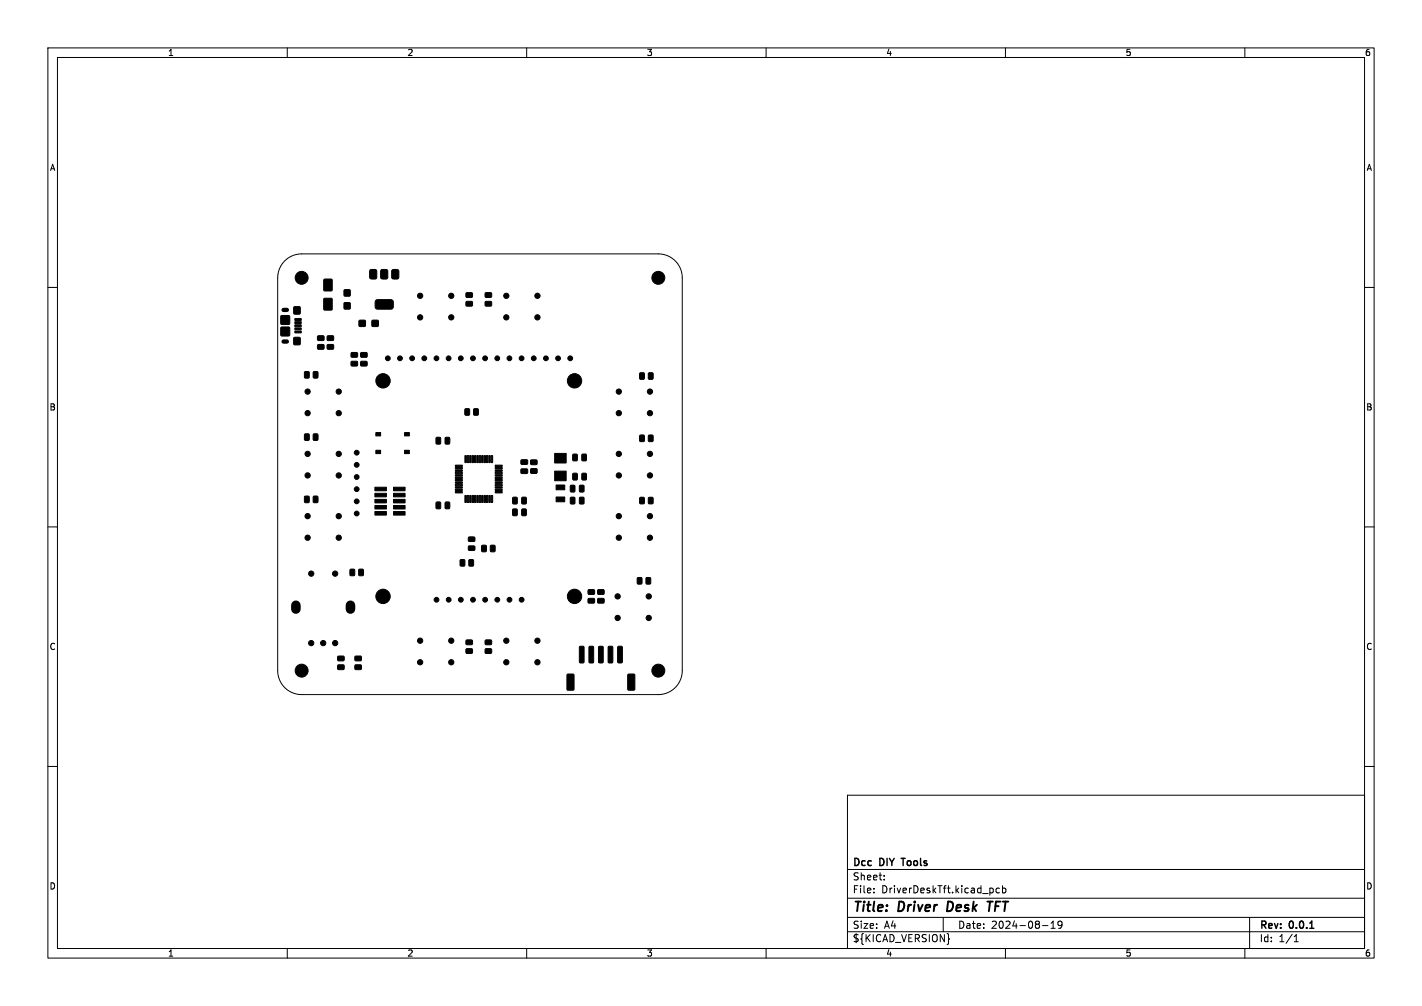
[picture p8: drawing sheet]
<svg xmlns="http://www.w3.org/2000/svg" width="297mm" height="210mm" viewBox="0 0 297 210" stroke-linecap="round" stroke-linejoin="round" font-family="sans-serif">
<g fill="none" stroke="#000" stroke-width=".21">
<path d="M10 10h277v190h-277zM12 12h273v186h-273zM60 10v2M110 10v2M160 10v2M210 10v2M260 10v2M59.5 54.5a5 5 0 0 1 3.5-1.5h74.5a5 5 0 0 1 5 5v82a5 5 0 0 1-5 5h-74.5a5 5 0 0 1-5-5v-82a5 5 0 0 1 1.5-3.5zM10 60h2M285 60h2M10 110h2M285 110h2"/>
<path d="M10 160h2M177 166h108v32h-108zM285 160h2M60 198v2M110 198v2M160 198v2M177 194.5h108M177 191.5h108M177 187.5h108M177 181.5h108M182.5 186.3v.1M182.5 185.5v.1"/>
<path d="M184.7 183.6v.1M184.7 182.8v.1M197 191.5v3M198.1 195.8l.2 .2-.2 .2M208.7 185.5l-.4-.1-.3 .3 .2 .6h.5M209.4 185.5l.4-.1 .3 .3-.1 .6h-.6M209.4 184.9v1.5M210 198v2M217.7 193.2h1.2M219.5 193.8h.9M219.5 192.7l.5-.4v1.5M221.8 192.9l-.3 .3h-.4l-.1-.3 .1-.5 .4-.1 .2 .1a.99 .99 0 0 1-.3 1.4h-.3"/>
<path d="M260 198v2M261 191.5v6.5M270.3 196.6h.9M270.3 195.5l.4-.4v1.5"/>
</g>
<path d="M188.2 179.2h.9M273.6 193.8h.8" fill="none" stroke="#000" stroke-width=".3"/>
<path d="M198 188.2l-.2 2h.5M206.2 188.2h1.2M206.8 188.2l-.3 2" fill="none" stroke="#000" stroke-width=".4"/>
<g fill="#000" stroke="#000" stroke-width=".21">
<path d="M67.7 58.3h1.6v2.4h-1.6zM77.4 56.3h.9l.3 .1 .1 1.5-.2 .3-.9 .1-.3-.2-.1-1.5zM79.7 56.3h.9l.3 .1 .1 1.5-.2 .3-.9 .1-.3-.2-.1-1.5zM82 56.3h.9l.3 .1 .1 1.5-.2 .3-.9 .1-.3-.2-.1-1.5zM58.7 65.9h1.8v1.8h-1.8zM58.7 68.3h1.8v1.8h-1.8zM61.4 64.1h1.3v1.4h-1.3zM61.4 70.5h1.3v1.4h-1.3zM61.6 66.5h1.3v.3l-1.3 .1zM61.6 67.2h1.3v.3h-1.3zM61.6 67.8h1.3v.3l-1.3 .1zM61.6 68.5h1.3v.3h-1.3z"/>
<path d="M61.6 69.1h1.3v.3l-1.3 .1zM63.6 77.6h.8l.2 .1v1l-.2 .2-.6 .1-.2-.2zM65.5 77.6h.7l.2 .1v1l-.1 .2-.7 .1-.2-.2zM66.4 70.1h1.1l.2 .2v.6l-.3 .2h-.9l-.2-.2zM66.4 72l1.1-.1 .2 .3v.6l-.3 .1h-.9l-.2-.2zM67.7 62.3h1.6v2.4h-1.6zM68.4 70.1h1.1l.2 .2v.6l-.3 .2h-.9l-.2-.2zM68.4 72l1.1-.1 .2 .3v.6l-.3 .1h-.9l-.2-.2zM71.9 60.5h1.2v1.3h-1.2zM71.9 63.2h1.2v1.3h-1.2zM73.4 75.5l1.1-.1 .2 .3v.6l-.3 .1h-.9l-.2-.2zM73.4 73.6h1.1l.2 .2v.6l-.3 .2h-.9l-.2-.2z"/>
<path d="M75 66.9h1.3v1.2h-1.3zM75.4 73.6h1.1l.2 .2v.6l-.2 .2h-1l-.2-.2zM75.4 75.5l1.1-.1 .2 .3v.6l-.2 .1h-1l-.2-.2zM77.7 66.9h1.3v1.2h-1.3zM78.5 62.7l.3-.1h3.1l.2 .3v1.4l-.4 .3-3.1-.1-.3-.4 .1-1.2zM97.4 61.1h1.1l.2 .2v.6l-.2 .2h-1l-.2-.2zM97.4 63l1.1-.1 .2 .3v.6l-.2 .1h-1l-.2-.2zM101.4 61.1h1.1l.2 .2v.6l-.3 .2h-.9l-.2-.2zM101.4 63l1.1-.1 .2 .3v.6l-.3 .1h-.9l-.2-.2zM133.6 77.9l.7-.1 .3 .2v1l-.2 .2h-.6l-.2-.2zM135.5 77.9l.7-.1 .2 .2v1l-.1 .2h-.7l-.2-.2zM63.6 90.6h.8l.2 .1v1l-.2 .2-.6 .1-.2-.2z"/>
<path d="M65.5 90.6h.7l.2 .1v1l-.1 .2-.7 .1-.2-.2zM78.5 94h1v.7h-1zM78.5 90.3h1v.7h-1zM84.5 94h1v.7h-1zM84.5 90.3h1v.7h-1zM91.1 91.3h.7l.2 .1v1.1l-.1 .2h-.6l-.2-.1zM93 91.3h.7l.2 .1v1.1l-.1 .2h-.6l-.2-.1zM95.1 97.1h1.4l.1 .2-1.4 .1zM95.1 97.6h1.4l.1 .2-1.4 .1zM95.1 98.1h1.4l.1 .2-1.4 .1zM95.1 98.6h1.4l.1 .2-1.4 .1zM95.1 99.1h1.4l.1 .2-1.4 .1z"/>
<path d="M95.1 99.6h1.4l.1 .2-1.4 .1zM97.1 95.1l.3 .1-.1 1.4-.2-.1zM97.6 95.1l.3 .1-.1 1.4-.2-.1zM97.1 85.4l.7-.1 .3 .2v1l-.2 .2h-.6l-.2-.2zM98.1 95.1l.3 .1-.1 1.4-.2-.1zM98.6 95.1l.3 .1-.1 1.4-.2-.1zM99.1 95.1l.3 .1-.1 1.4-.2-.1zM99.6 95.1l.3 .1-.1 1.4-.2-.1zM99 85.4l.7-.1 .2 .2v1l-.1 .2h-.7l-.2-.2zM100.1 95.1l.3 .1-.1 1.4-.2-.1zM100.6 95.1l.3 .1-.1 1.4-.2-.1zM101.1 95.1l.3 .1-.1 1.4-.2-.1z"/>
<path d="M101.6 95.1l.3 .1-.1 1.4-.2-.1zM102.1 95.1l.3 .1-.1 1.4-.2-.1zM102.6 95.1l.3 .1-.1 1.4-.2-.1zM103.4 99.6h1.4l.1 .2-1.4 .1zM103.4 99.1h1.4l.1 .2-1.4 .1zM103.4 98.6h1.4l.1 .2-1.4 .1zM103.4 98.1h1.4l.1 .2-1.4 .1zM103.4 97.6h1.4l.1 .2-1.4 .1zM103.4 97.1h1.4l.1 .2-1.4 .1zM108.8 97.9h1.3l.1 .2v.6l-.2 .2-1.1-.1-.1-.2zM108.8 96h1.3l.1 .2v.6l-.2 .2-1.1-.1-.1-.2zM110.9 96.1l1.1-.1 .2 .2v.7l-.2 .1h-1l-.2-.2z"/>
<path d="M110.9 97.9l1.1-.1 .2 .3v.6l-.2 .1h-1l-.2-.2zM115.8 94.7h2.4v2h-2.4zM119.7 98.8h.7l.2 .1v1.1l-.2 .2h-.6l-.2-.1zM119.7 94.8h.7l.2 .1v1.1l-.2 .2h-.6l-.2-.1zM121.6 98.8h.6l.3 .1v1.1l-.2 .2h-.6l-.2-.1zM121.6 94.8h.6l.3 .1v1.1l-.2 .2h-.6l-.2-.1zM133.6 90.9l.7-.1 .3 .2v1l-.2 .2h-.6l-.2-.2zM135.5 90.9l.7-.1 .2 .2v1l-.1 .2h-.7l-.2-.2zM63.6 103.6h.8l.2 .1v1l-.2 .2-.6 .1-.2-.2zM65.5 103.6h.7l.2 .1v1l-.1 .2-.7 .1-.2-.2zM73.1 118.9l.7-.1 .3 .2v1l-.2 .2h-.6l-.2-.2zM75 118.9l.7-.1 .2 .2v1l-.1 .2h-.7l-.2-.2z"/>
<path d="M78.3 106.8h2.4v.7h-2.4zM78.3 105.5h2.4v.8h-2.4zM78.3 104.3h2.4v.7h-2.4zM78.3 103h2.4v.7h-2.4zM78.3 101.7h2.4v.8h-2.4zM82.2 106.8h2.4v.7h-2.4zM82.2 105.5h2.4v.8h-2.4zM82.2 104.3h2.4v.7h-2.4zM82.2 103h2.4v.7h-2.4zM82.2 101.7h2.4v.8h-2.4zM91.1 104.8h.7l.2 .1v1.1l-.1 .2h-.6l-.2-.1zM93 104.8h.7l.2 .1v1.1l-.1 .2h-.6l-.2-.1z"/>
<path d="M96.1 116.9l.7-.1 .3 .2v1l-.2 .2h-.6l-.2-.2zM95.1 100.1h1.4l.1 .2-1.4 .1zM95.1 100.6h1.4l.1 .2-1.4 .1zM95.1 101.1h1.4l.1 .2-1.4 .1zM95.1 101.6h1.4l.1 .2-1.4 .1zM95.1 102.1h1.4l.1 .2-1.4 .1zM95.1 102.6h1.4l.1 .2-1.4 .1zM97.1 103.4l.3 .1-.1 1.4-.2-.1zM98 116.9l.7-.1 .2 .2v1l-.1 .2h-.7l-.2-.2zM97.6 103.4l.3 .1-.1 1.4-.2-.1zM98.1 103.4l.3 .1-.1 1.4-.2-.1zM98.6 103.4l.3 .1-.1 1.4-.2-.1z"/>
<path d="M97.9 112.1h1.1l.2 .2v.6l-.2 .2-1-.1-.2-.2zM97.9 114h1.1l.2 .2v.6l-.2 .1h-1l-.2-.2zM99.1 103.4l.3 .1-.1 1.4-.2-.1zM99.6 103.4l.3 .1-.1 1.4-.2-.1zM100.1 103.4l.3 .1-.1 1.4-.2-.1zM100.6 113.9l.7-.1 .3 .2v1l-.2 .2h-.6l-.2-.2zM100.6 103.4l.3 .1-.1 1.4-.2-.1zM101.1 103.4l.3 .1-.1 1.4-.2-.1zM101.6 103.4l.3 .1-.1 1.4-.2-.1zM102.5 113.9l.7-.1 .2 .2v1l-.1 .2h-.6l-.3-.2zM102.1 103.4l.3 .1-.1 1.4-.2-.1zM102.6 103.4l.3 .1-.1 1.4-.2-.1z"/>
<path d="M103.4 102.6h1.4l.1 .2-1.4 .1zM103.4 102.1h1.4l.1 .2-1.4 .1zM103.4 101.6h1.4l.1 .2-1.4 .1zM103.4 101.1h1.4l.1 .2-1.4 .1zM103.4 100.6h1.4l.1 .2-1.4 .1zM103.4 100.1h1.4l.1 .2-1.4 .1zM107.1 106.3l.7-.1 .2 .2 .1 1-.2 .3h-.6l-.2-.2zM107.1 103.8h.7l.2 .1 .1 1.1-.2 .2h-.6l-.2-.1zM109 106.3l.7-.1 .2 .2 .1 1-.2 .3h-.6l-.2-.2zM109 103.8h.7l.2 .1 .1 1.1-.2 .2h-.6l-.2-.1zM116.2 101.3h1.7v1h-1.7zM116.2 103.8h1.7v1h-1.7z"/>
<path d="M115.8 98.4h2.4v2h-2.4zM119.2 103.8h.6l.3 .1v1.1l-.2 .2h-.6l-.2-.1zM119.2 101.3h.6l.3 .1v1.1l-.2 .2h-.6l-.2-.1zM121.1 103.8h.6l.3 .1v1.1l-.2 .2h-.6l-.2-.1zM121.1 101.3h.6l.3 .1v1.1l-.2 .2h-.6l-.2-.1zM133.6 103.9l.7-.1 .3 .2v1l-.2 .2h-.6l-.2-.2zM135.5 103.9l.7-.1 .2 .2v1l-.1 .2h-.7l-.2-.2zM70.6 138.8h1.1l.2 .2v.6l-.2 .2h-1l-.2-.3zM70.6 137h1.1l.2 .2v.6l-.2 .2-1-.1-.2-.2zM74.2 138.8h1.1l.2 .2v.6l-.3 .2h-.9l-.2-.3zM74.2 137h1.1l.2 .2v.6l-.3 .2-.9-.1-.2-.2zM97.4 135.5l1.1-.1 .2 .3v.6l-.2 .1h-1l-.2-.2z"/>
<path d="M97.4 133.6h1.1l.2 .2v.6l-.2 .2h-1l-.2-.2zM101.4 135.5l1.1-.1 .2 .3v.6l-.3 .1h-.9l-.2-.2zM101.4 133.6h1.1l.2 .2v.6l-.3 .2h-.9l-.2-.2zM121.1 135l.6-.1 .3 .2v3.1l-.2 .2h-.6l-.2-.2zM123.1 135l.6-.1 .3 .2v3.1l-.2 .2h-.6l-.2-.2zM122.9 123.1h1.1l.2 .2v.6l-.3 .2h-.9l-.2-.2zM122.9 125l1.1-.1 .2 .3v.6l-.3 .1h-.9l-.2-.2zM125.1 135l.7-.1 .2 .2v3.1l-.2 .2h-.6l-.2-.2zM124.9 123.1h1.1l.2 .2v.6l-.3 .2h-.9l-.2-.2zM124.9 125l1.1-.1 .2 .3v.6l-.3 .1h-.9l-.2-.2zM127.1 135l.7-.1 .2 .2v3.1l-.2 .2h-.6l-.2-.2zM129.1 135l.6-.1 .3 .2v3.1l-.2 .2h-.5l-.3-.2z"/>
<path d="M133.1 120.6h.8l.2 .1v1l-.2 .2-.6 .1-.2-.2zM135 120.6h.7l.2 .1v1l-.1 .2-.7 .1-.2-.2zM118.5 140.8l1.1-.1 .3 .2v3l-.2 .2h-1.1l-.2-.2zM131.2 140.8l1.1-.1 .3 .2v3l-.2 .2h-1.1l-.2-.2z"/>
<circle cx="63" cy="58" r="1.35"/>
<circle cx="137.5" cy="58" r="1.35"/>
<circle cx="80" cy="79.5" r="1.5"/>
<circle cx="81" cy="74.8" r=".5"/>
<circle cx="83.5" cy="74.8" r=".5"/>
<circle cx="86.1" cy="74.8" r=".5"/>
<circle cx="87.7" cy="66.2" r=".55"/>
<circle cx="87.7" cy="61.8" r=".55"/>
<circle cx="88.6" cy="74.8" r=".5"/>
<circle cx="91.2" cy="74.8" r=".5"/>
<circle cx="93.7" cy="74.8" r=".5"/>
<circle cx="94.3" cy="66.2" r=".55"/>
<circle cx="94.3" cy="61.8" r=".55"/>
<circle cx="96.2" cy="74.8" r=".5"/>
<circle cx="98.8" cy="74.8" r=".5"/>
<circle cx="101.3" cy="74.8" r=".5"/>
<circle cx="103.9" cy="74.8" r=".5"/>
<circle cx="105.7" cy="66.2" r=".55"/>
<circle cx="105.7" cy="61.8" r=".55"/>
<circle cx="106.4" cy="74.8" r=".5"/>
<circle cx="108.9" cy="74.8" r=".5"/>
<circle cx="111.5" cy="74.8" r=".5"/>
<circle cx="112.3" cy="66.2" r=".55"/>
<circle cx="112.3" cy="61.8" r=".55"/>
<circle cx="114" cy="74.8" r=".5"/>
<circle cx="116.6" cy="74.8" r=".5"/>
<circle cx="119.1" cy="74.8" r=".5"/>
<circle cx="120" cy="79.5" r="1.5"/>
<circle cx="64.2" cy="99.3" r=".55"/>
<circle cx="64.2" cy="86.3" r=".55"/>
<circle cx="64.2" cy="94.8" r=".55"/>
<circle cx="64.2" cy="81.8" r=".55"/>
<circle cx="70.7" cy="99.3" r=".55"/>
<circle cx="70.7" cy="86.3" r=".55"/>
<circle cx="70.7" cy="94.8" r=".55"/>
<circle cx="70.7" cy="81.8" r=".55"/>
<circle cx="74.5" cy="94.5" r=".5"/>
<circle cx="74.5" cy="97" r=".5"/>
<circle cx="74.5" cy="99.6" r=".5"/>
<circle cx="129.2" cy="86.3" r=".55"/>
<circle cx="129.2" cy="99.3" r=".55"/>
<circle cx="129.3" cy="94.8" r=".55"/>
<circle cx="129.3" cy="81.8" r=".55"/>
<circle cx="135.7" cy="86.3" r=".55"/>
<circle cx="135.7" cy="99.3" r=".55"/>
<circle cx="135.7" cy="94.8" r=".55"/>
<circle cx="135.7" cy="81.8" r=".55"/>
<circle cx="64.2" cy="112.2" r=".55"/>
<circle cx="64.2" cy="107.7" r=".55"/>
<circle cx="65" cy="119.7" r=".55"/>
<circle cx="70" cy="119.7" r=".55"/>
<circle cx="70.7" cy="112.2" r=".55"/>
<circle cx="70.7" cy="107.7" r=".55"/>
<circle cx="74.5" cy="102.1" r=".5"/>
<circle cx="74.5" cy="104.7" r=".5"/>
<circle cx="74.5" cy="107.2" r=".5"/>
<circle cx="129.2" cy="112.2" r=".55"/>
<circle cx="129.3" cy="107.7" r=".55"/>
<circle cx="135.7" cy="112.2" r=".55"/>
<circle cx="135.7" cy="107.7" r=".55"/>
<circle cx="63" cy="140" r="1.35"/>
<circle cx="65" cy="134.3" r=".55"/>
<circle cx="67.5" cy="134.3" r=".55"/>
<circle cx="70" cy="134.3" r=".55"/>
<circle cx="80" cy="124.5" r="1.5"/>
<circle cx="87.7" cy="138.3" r=".55"/>
<circle cx="87.7" cy="133.7" r=".55"/>
<circle cx="91.2" cy="125.2" r=".5"/>
<circle cx="93.7" cy="125.2" r=".5"/>
<circle cx="94.3" cy="138.3" r=".55"/>
<circle cx="94.3" cy="133.7" r=".55"/>
<circle cx="96.3" cy="125.2" r=".5"/>
<circle cx="98.8" cy="125.2" r=".5"/>
<circle cx="101.3" cy="125.2" r=".5"/>
<circle cx="103.9" cy="125.2" r=".5"/>
<circle cx="105.7" cy="138.3" r=".55"/>
<circle cx="105.7" cy="133.7" r=".55"/>
<circle cx="106.4" cy="125.2" r=".5"/>
<circle cx="109" cy="125.2" r=".5"/>
<circle cx="112.3" cy="138.3" r=".55"/>
<circle cx="112.3" cy="133.7" r=".55"/>
<circle cx="120" cy="124.5" r="1.5"/>
<circle cx="129" cy="129" r=".55"/>
<circle cx="129" cy="124.5" r=".55"/>
<circle cx="135.5" cy="129" r=".55"/>
<circle cx="135.5" cy="124.5" r=".55"/>
<circle cx="137.5" cy="140" r="1.35"/>
</g>
<path d="M59.2 64.7h.7M59.2 71.3h.7" fill="none" stroke="#000" stroke-width=".5"/>
<path d="M61.8 126.4v.8M73.2 126.4v.8" fill="none" stroke="#000" stroke-width="2"/>
<path d="M59.2 64.7h.7M59.2 71.3h.7" fill="none" stroke="#000" stroke-width=".9"/>
<g font-size="2.8">
<text x="178" y="190.9">Title:</text>
<text x="187.7" y="190.9">Driver</text>
<text x="198.6" y="190.9">Desk</text>
<text x="207.9" y="190.9">TFT</text>
</g>
<g font-size="2.1">
<text x="178" y="184">Sheet:</text>
<text x="178" y="181.2">Dcc</text>
<text x="183.8" y="181.2">DIY</text>
<text x="189.1" y="181.2">Tools</text>
<text x="178" y="186.7">File:</text>
<text x="184.1" y="186.7">DriverDeskTft.kicad_pcb</text>
<text x="178" y="196.9">${KICAD_VERSION}</text>
<text x="178" y="194.1">Size:</text>
<text x="184.7" y="194.1">A4</text>
<text x="200" y="194.1">Date:</text>
<text x="207" y="194.1">2024-08-19</text>
<text x="263" y="194.3">Rev:</text>
<text x="263" y="196.9">Id:</text>
<text x="267.1" y="196.9">1/1</text>
<text x="269.4" y="194.3">0.0.1</text>
</g>
<g font-size="1.8">
<text x="35" y="11.9">1</text>
<text x="85" y="11.9">2</text>
<text x="135" y="11.9">3</text>
<text x="185" y="11.9">4</text>
<text x="235" y="11.9">5</text>
<text x="285" y="11.9">6</text>
<text x="10.3" y="35.9">A</text>
<text x="285.4" y="35.9">A</text>
<text x="10.3" y="85.9">B</text>
<text x="285.3" y="85.9">B</text>
<text x="10.3" y="135.9">C</text>
<text x="285.3" y="135.9">C</text>
<text x="10.3" y="185.9">D</text>
<text x="285.3" y="185.9">D</text>
<text x="35" y="199.9">1</text>
<text x="85" y="199.9">2</text>
<text x="135" y="199.9">3</text>
<text x="185" y="199.9">4</text>
<text x="235" y="199.9">5</text>
<text x="285" y="199.9">6</text>
</g>
</svg>
